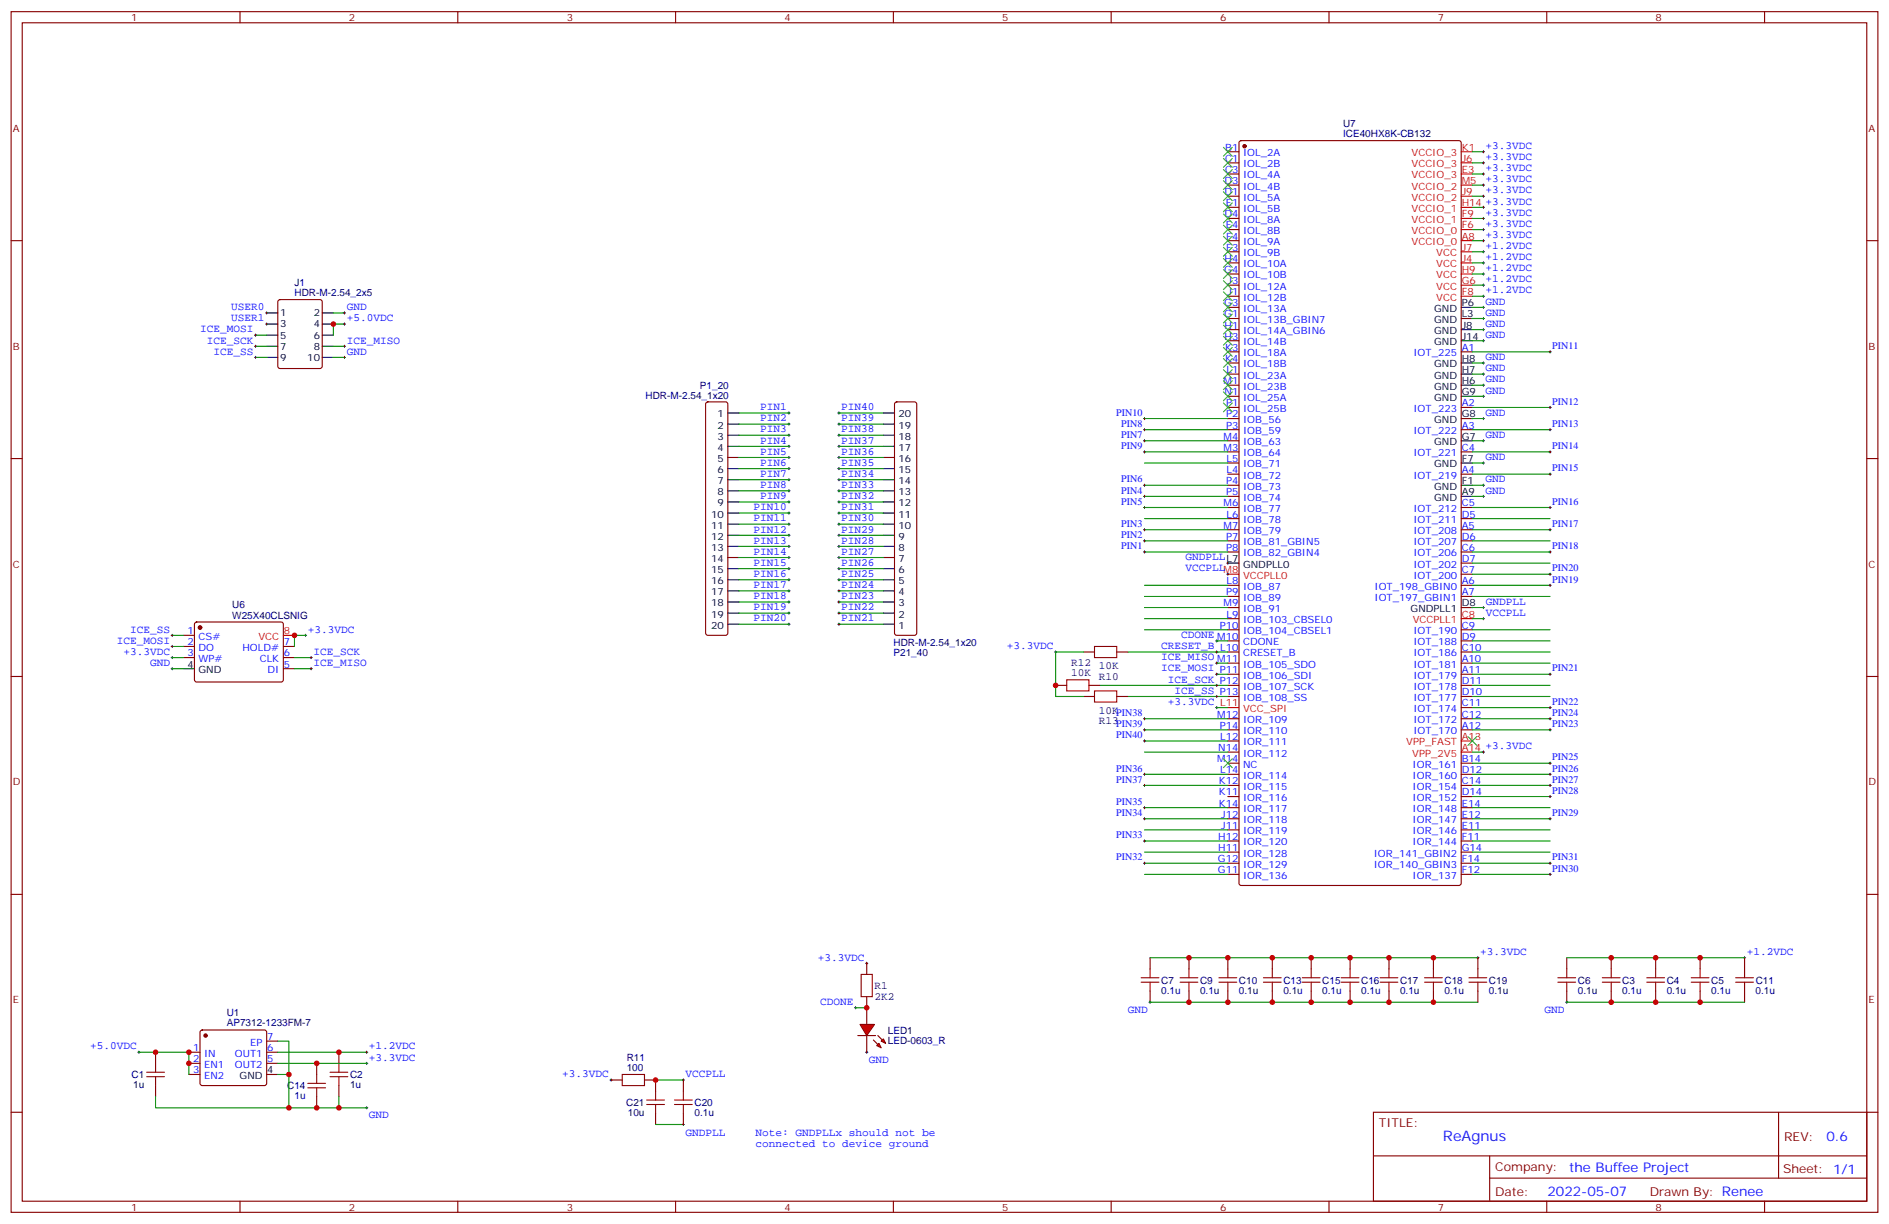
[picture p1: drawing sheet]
<svg xmlns="http://www.w3.org/2000/svg" width="600mm" height="388mm" viewBox="0 0 600 388" stroke-linecap="round" stroke-linejoin="round" font-family="sans-serif">
<g fill="none" stroke="#870000" stroke-width=".35">
<path d="M3.5 3.7h592.7v381h-592.7zM7.1 7.2h585.6v374h-585.6zM76.2 3.7v3.5M145.3 3.7v3.5M214.5 3.7v3.5M283.6 3.7v3.5M352.8 3.7v3.5M421.9 3.7v3.5M491.1 3.7v3.5M560.2 3.7v3.5M389.8 48.2h3.5M389.8 51.7h3.5"/>
<path d="M389.8 55.2h3.5M389.8 58.7h3.5M393.6 44.8l.5-.2h69.1l.6 .5 .1 235.2-.5 .6-69.3 .1-.7-.5-.1-235.2zM3.5 76.4h3.6M389.8 76.4h3.5M389.8 62.3h3.5M389.8 65.8h3.5M389.8 69.3h3.5M389.8 72.8h3.5M389.8 79.9h3.5M592.7 76.4h3.5M389.8 83.4h3.5"/>
<path d="M389.8 87h3.5M389.8 90.5h3.5M389.8 94h3.5M389.8 97.5h3.5M389.8 101.1h3.5M389.8 104.6h3.5M389.8 108.1h3.5M389.8 111.7h3.5M389.8 115.2h3.5M389.8 118.7h3.5M463.9 111.7h3.5M389.8 122.2h3.5"/>
<path d="M389.8 125.8h3.5M389.8 129.3h3.5M389.8 132.8h3.5M389.8 136.3h3.5M389.8 139.9h3.5M463.9 129.3h3.5M463.9 136.3h3.5M3.5 145.5h3.6M389.8 143.4h3.5M389.8 146.9h3.5M389.8 150.5h3.5M389.8 154h3.5"/>
<path d="M389.8 157.5h3.5M463.9 143.4h3.5M463.9 150.5h3.5M592.7 145.5h3.5M389.8 161h3.5M389.8 164.6h3.5M389.8 168.1h3.5M389.8 171.6h3.5M389.8 175.2h3.5M463.9 161h3.5M463.9 164.6h3.5M463.9 168.1h3.5"/>
<path d="M463.9 171.6h3.5M463.9 175.2h3.5M463.9 178.7h3.5M62 197.6l.4-.2h27.1l.5 .7-.1 17.9-.6 .4h-27.1l-.5-.7v-17.6zM389.8 185.7h3.5M389.8 189.3h3.5M389.8 192.8h3.5M389.8 196.3h3.5M389.8 199.8h3.5M463.9 185.7h3.5M463.9 189.3h3.5M463.9 199.8h3.5"/>
<path d="M463.9 182.2h3.5M3.5 214.7h3.6M58.2 201.6h3.5M58.2 205.1h3.5M58.2 208.7h3.5M90 205.1h3.5M90 208.7h3.5M90 212.2h3.5M335.1 217.5h3.6M344 206.9h3.5M345.7 217.5h3.5M354.5 206.9h3.6"/>
<path d="M389.8 203.4h3.5M389.8 206.9h3.5M389.8 210.4h3.5M389.8 214h3.5M389.8 217.5h3.5M463.9 203.4h3.5M463.9 206.9h3.5M463.9 210.4h3.5M463.9 214h3.5M463.9 217.5h3.5M592.7 214.7h3.5M344 221h3.5"/>
<path d="M354.5 221h3.6M389.8 221h3.5M389.8 228.1h3.5M389.8 231.6h3.5M389.8 235.1h3.5M389.8 238.7h3.5M463.9 221h3.5M463.9 228.1h3.5M463.9 231.6h3.5M463.9 224.5h3.5M389.8 242.2h3.5M389.8 245.7h3.5"/>
<path d="M389.8 249.2h3.5M389.8 252.8h3.5M389.8 256.3h3.5M389.8 259.8h3.5M463.9 242.2h3.5M463.9 245.7h3.5M463.9 249.2h3.5M463.9 252.8h3.5M463.9 256.3h3.5M463.9 259.8h3.5M389.8 263.3h3.5M389.8 266.9h3.5"/>
<path d="M389.8 270.4h3.5M389.8 273.9h3.5M389.8 277.5h3.5M463.9 263.3h3.5M463.9 266.9h3.5M463.9 270.4h3.5M463.9 273.9h3.5M463.9 277.5h3.5M3.5 283.8h3.6M592.7 283.8h3.5M275.2 305.7v3.5M275.2 316.3v3.5"/>
<path d="M365.1 303.9v3.5M365.1 314.5v3.5M377.5 303.9v3.5M377.5 314.5v3.5M389.8 303.9v3.5M389.8 314.5v3.5M403.9 303.9v3.5M403.9 314.5v3.5M416.3 303.9v3.5M416.3 314.5v3.5M428.6 303.9v3.5M428.6 314.5v3.5"/>
<path d="M441 303.9v3.5M441 314.5v3.5M455.1 303.9v3.5M455.1 314.5v3.5M469.2 303.9v3.5M469.2 314.5v3.5M497.4 303.9v3.5M497.4 314.5v3.5M511.5 303.9v3.5M511.5 314.5v3.5M525.6 303.9v3.5M525.6 314.5v3.5"/>
<path d="M539.8 303.9v3.5M539.8 314.5v3.5M553.9 303.9v3.5M553.9 314.5v3.5M49.4 333.9v3.5M60 333.9h3.5M60 337.4h3.5M63.7 327.1l.5-.3h19.8l.5 .3 .2 .5v16.2l-.3 .5-.4 .2h-19.8l-.5-.2-.2-.5v-16.2zM84.7 333.9h3.5M84.7 337.4h3.5M84.7 330.4h3.5M100.5 337.4v3.6"/>
<path d="M107.6 333.9v3.5M3.5 353h3.6M49.4 344.5v3.5M60 341h3.5M100.5 348v3.5M107.6 344.5v3.5M194 342.7h3.6M204.6 342.7h3.5v3.6M208.1 353.3v3.5M217 342.7v3.6M217 353.3v3.5M436 353h156.7v28.2h-156.7z"/>
<path d="M564.7 353v20.9M592.7 353h3.5M436.1 366.8h156.4M472.9 373.9h119.6M472.9 366.8v14.1M76.2 381.2v3.5M145.3 381.2v3.5M214.5 381.2v3.5M283.6 381.2v3.5M352.8 381.2v3.5M421.9 381.2v3.5M491.1 381.2v3.5"/>
<path d="M560.2 381.2v3.5"/>
</g>
<g fill="none" stroke="#a10000" stroke-width=".35">
<path d="M338.7 215.7h7v3.6h-7zM347.5 205.1h7v3.6h-7zM347.5 219.3h7v3.5h-7zM273.4 309.2h3.5v7.1h-3.5zM362.3 311.7h5.6M362.3 310.3h5.6M365.1 307.4v2.9M365.1 311.7v2.8M374.6 311.7h5.7M374.6 310.3h5.7M377.5 307.4v2.9M377.5 311.7v2.8"/>
<path d="M387 311.7h5.6M387 310.3h5.6M389.8 307.4v2.9M389.8 311.7v2.8M401.1 311.7h5.7M401.1 310.3h5.7M403.9 307.4v2.9M403.9 311.7v2.8M413.5 311.7h5.6M413.5 310.3h5.6M416.3 307.4v2.9M416.3 311.7v2.8"/>
<path d="M425.8 311.7h5.6M425.8 310.3h5.6M428.6 307.4v2.9M428.6 311.7v2.8M438.1 311.7h5.7M438.1 310.3h5.7M441 307.4v2.9M441 311.7v2.8M452.3 311.7h5.6M452.3 310.3h5.6M455.1 307.4v2.9M455.1 311.7v2.8"/>
<path d="M466.4 311.7h5.6M466.4 310.3h5.6M469.2 307.4v2.9M469.2 311.7v2.8M494.6 311.7h5.6M494.6 310.3h5.6M497.4 307.4v2.9M497.4 311.7v2.8M508.7 311.7h5.6M508.7 310.3h5.6M511.5 307.4v2.9M511.5 311.7v2.8"/>
<path d="M522.8 311.7h5.7M522.8 310.3h5.7M525.6 307.4v2.9M525.6 311.7v2.8M536.9 311.7h5.7M536.9 310.3h5.7M539.8 307.4v2.9M539.8 311.7v2.8M551 311.7h5.7M551 310.3h5.7M553.9 307.4v2.9M553.9 311.7v2.8"/>
<path d="M49.4 337.4v2.9M107.6 337.4v2.9M46.6 341.7h5.6M46.6 340.3h5.6M49.4 341.7v2.8M97.7 345.2h5.7M97.7 343.8h5.7M100.5 341v2.8M100.5 345.2v2.8M104.8 341.7h5.6M104.8 340.3h5.6M107.6 341.7v2.8"/>
<path d="M197.6 341h7v3.5h-7zM205.3 350.5h5.7M205.3 349.1h5.7M208.1 346.3v2.8M208.1 350.5v2.8M214.1 350.5h5.7M214.1 349.1h5.7M217 346.3v2.8M217 350.5v2.8"/>
</g>
<g fill="none" stroke="#000" stroke-width=".32">
<path d="M470.6 58.7h.7M470.6 55.2h.7M470.6 51.7h.7M470.6 48.2h.7M471 47.8v.7M471 51.3v.7M471 54.9v.7M471 58.4v.7M470.6 79.9h.7M470.6 72.8h.7M470.6 76.4h.7M470.6 69.3h.7"/>
<path d="M470.6 65.8h.7M470.6 62.3h.7M471 61.9v.7M471 65.4v.7M471 69v.7M471 72.5v.7M471 76v.7M471 79.6v.7M470.6 83.4h.7M470.6 87h.7M470.6 90.5h.7M470.6 94h.7"/>
<path d="M470.6 97.5h.7M471 83.1v.7M471 86.6v.7M471 90.1v.7M471 93.7v.7M471 97.2v.7M470.6 101.1h.7M470.6 108.1h.7M470.6 104.6h.7M470.6 118.7h.7M470.6 115.2h.7M471 100.7v.7"/>
<path d="M471 104.2v.8M471 107.8v.7M471 114.8v.7M471 118.4v.7M470.6 125.8h.7M470.6 122.2h.7M470.6 132.8h.7M470.6 139.9h.7M471 121.9v.7M471 125.4v.7M471 132.5v.7M471 139.5v.7"/>
<path d="M470.6 157.5h.7M470.6 154h.7M470.6 146.9h.7M471 146.6v.7M471 153.6v.7M471 157.2v.7M54.3 212.2h.7M54.3 208.7h.7M54.7 208.3v.7M54.7 211.8v.7M96.7 201.6h.7M97 201.3v.7"/>
<path d="M334.8 206.9h.7M335.1 206.6v.7M385.9 206.9h.7M385.9 203.4h.7M386.3 203v.7M386.3 206.6v.7M385.9 224.5h.7M386.3 224.2v.7M470.6 238.7h.7M471 238.3v.7M271.3 319.8h.7M271.6 319.4v.7"/>
<path d="M274.8 305.7h.7M275.2 305.3v.7M364.8 318h.7M365.1 317.7v.7M468.8 303.9h.7M469.2 303.6v.7M497.1 318h.7M497.4 317.7v.7M553.5 303.9h.7M553.9 303.6v.7M43.7 333.9h.7M44.1 333.6v.7"/>
<path d="M116.1 337.4h.7M116.1 333.9h.7M116.4 333.6v.7M116.4 337.1v.7M116.1 351.5h.7M116.4 351.2v.7M193.7 342.7h.7M194 342.4v.7M216.6 342.7h.7M216.6 356.8h.7M217 342.4v.7M217 356.5v.7"/>
</g>
<g fill="#870000" stroke="#870000" stroke-width=".35">
<circle cx="65.3" cy="328.6" r=".53"/>
<circle cx="63.5" cy="199.1" r=".53"/>
<circle cx="395.1" cy="46.4" r=".53"/>
</g>
<g fill="none" stroke="#000" stroke-width=".35">
<path d="M463.9 97.5h3.5M463.9 118.7h3.5M463.9 115.2h3.5M463.9 108.1h3.5M463.9 104.6h3.5M463.9 101.1h3.5M463.9 139.9h3.5M463.9 132.8h3.5M463.9 125.8h3.5M463.9 122.2h3.5M463.9 157.5h3.5M463.9 154h3.5"/>
<path d="M463.9 146.9h3.5M389.8 178.7h3.5M463.9 192.8h3.5M58.2 212.2h3.5M84.7 341h3.5"/>
</g>
<g fill="none" stroke="#008700" stroke-width=".35">
<path d="M467.4 58.7h3.6M467.4 55.2h3.6M467.4 51.7h3.6M467.4 48.2h3.6M467.4 79.9h3.6M467.4 76.4h3.6M467.4 72.8h3.6M467.4 69.3h3.6M467.4 65.8h3.6M467.4 62.3h3.6M467.4 97.5h3.6M467.4 94h3.6"/>
<path d="M467.4 90.5h3.6M467.4 87h3.6M467.4 83.4h3.6M467.4 118.7h3.6M467.4 115.2h3.6M467.4 108.1h3.6M467.4 104.6h3.6M467.4 101.1h3.6M467.4 111.7h24.7M363.4 139.9h26.4M363.4 132.8h26.4M363.4 136.3h26.4"/>
<path d="M467.4 139.9h3.6M467.4 132.8h3.6M467.4 125.8h3.6M467.4 122.2h3.6M467.4 129.3h24.7M363.4 157.5h26.4M363.4 154h26.4M363.4 146.9h26.4M363.4 143.4h26.4M467.4 157.5h3.6M467.4 154h3.6M467.4 146.9h3.6"/>
<path d="M467.4 150.5h24.7M467.4 143.4h24.7M363.4 168.1h26.4M363.4 161h26.4M363.4 175.2h26.4M363.4 164.6h26.4M363.4 171.6h26.4M467.4 168.1h24.7M467.4 161h24.7M467.4 175.2h24.7M467.4 164.6h24.7M467.4 171.6h24.7"/>
<path d="M467.4 178.7h24.7M363.4 199.8h26.4M363.4 185.7h26.4M363.4 189.3h26.4M363.4 196.3h26.4M363.4 192.8h26.4M467.4 182.2h24.7M467.4 199.8h24.7M467.4 185.7h24.7M467.4 189.3h24.7M54.7 212.2h3.5M54.7 201.6h3.5"/>
<path d="M54.7 205.1h3.5M54.7 208.7h3.5M93.5 212.2h5.3M93.5 208.7h5.3M97 201.6h-3.5v3.5M344 206.9h-8.9v14.1h8.9M349.2 217.5h40.6M358.1 206.9h31.7M386.3 210.4h3.5M386.3 214h3.5M467.4 210.4h24.7M467.4 203.4h24.7"/>
<path d="M467.4 206.9h24.7M467.4 217.5h24.7M358.1 221h31.7M363.4 238.7h26.4M363.4 231.6h26.4M363.4 228.1h26.4M363.4 235.1h26.4M386.3 224.5h3.5M467.4 238.7h3.6M467.4 231.6h24.7M467.4 224.5h24.7M467.4 228.1h24.7"/>
<path d="M467.4 221h24.7M363.4 249.2h26.4M363.4 245.7h26.4M363.4 259.8h26.4M363.4 256.3h26.4M467.4 242.2h24.7M467.4 249.2h24.7M467.4 245.7h24.7M467.4 252.8h24.7M467.4 259.8h24.7M467.4 256.3h24.7M363.4 263.3h26.4"/>
<path d="M363.4 266.9h26.4M363.4 277.5h26.4M363.4 270.4h26.4M363.4 273.9h26.4M467.4 263.3h24.7M467.4 266.9h24.7M467.4 277.5h24.7M467.4 270.4h24.7M467.4 273.9h24.7M271.6 319.8h3.6M365.1 318h104.1M365.1 303.9h104.1"/>
<path d="M497.4 318h56.5M497.4 303.9h56.5M44.1 333.9h15.9v7.1M88.2 333.9h28.2M88.2 330.4h3.5v21.1M88.2 337.4h28.2M49.4 348v3.5h58.2v-3.5M88.2 341h3.5M107.6 351.5h8.8M208.1 342.7h8.9M208.1 356.8h8.9"/>
</g>
<g fill="none" stroke="#f00" stroke-width=".35">
<path d="M463.9 58.7h3.5M463.9 55.2h3.5M463.9 51.7h3.5M463.9 48.2h3.5M463.9 79.9h3.5M463.9 76.4h3.5M463.9 72.8h3.5M463.9 69.3h3.5M463.9 65.8h3.5M463.9 62.3h3.5M463.9 94h3.5M463.9 90.5h3.5"/>
<path d="M463.9 87h3.5M463.9 83.4h3.5M389.8 182.2h3.5M463.9 196.3h3.5M90 201.6h3.5M389.8 224.5h3.5M463.9 238.7h3.5M463.9 235.1h3.5"/>
</g>
<path d="M466 233.7l2.8 2.8M468.8 233.7l-2.8 2.8M388.4 240.8l2.8 2.8M391.2 240.8l-2.8 2.8" fill="none" stroke="#3c3" stroke-width=".35"/>
<g fill="#f00" stroke="#870000" stroke-width=".35">
<path d="M273 325.1h4.6l-2.4 3.5z"/>
<path d="M272.3 328.6h5.7z"/>
</g>
<g fill="#870000" stroke="#870000" stroke-width=".35">
<path d="M278.7 328.6l1.4 1.4z"/>
<path d="M277.3 330l1.4 1.4z"/>
</g>
<g fill="#f00" stroke="#870000" stroke-width=".35">
<path d="M279.8 330.4l.7-.7 .7 1.4z"/>
<path d="M278.3 331.8l.7-.7 .8 1.4z"/>
</g>
<path d="M88.4 95.3l.5-.2h12.7l.7 .4v20.7l-.5 .7h-12.9l-.7-.4v-20.7zM224.2 127.7l.5-.2h5.7l.5 .2 .2 .5v72.7l-.3 .5-.4 .2h-5.7l-.5-.2-.2-.5v-72.7zM284.2 127.7l.5-.2h5.6l.5 .2 .2 .5v72.7l-.2 .5-.5 .2h-5.6l-.5-.2-.2-.5v-72.7zM275.2 319.8v5.3M275.2 328.6v5.3" fill="none" stroke="#870000" stroke-width=".35"/>
<g fill="none" stroke="#000" stroke-width=".32">
<path d="M84.3 99.3h.7M84.7 99v.7M109 99.3h.7M109.4 99v.7M80.8 106.4h.7M80.8 109.9h.7M80.8 113.4h.7M81.1 106v.7M81.1 109.5v.7M81.1 113.1v.7M84.3 102.8h.7M84.7 102.5v.7"/>
<path d="M109 109.9h.7M109 113.4h.7M109 102.8h.7M109.4 102.5v.7M109.4 109.5v.7M109.4 113.1v.7M491.8 111.7h.7M492.1 111.3v.7M250.1 131.1h.7M250.1 134.6h.7M250.1 138.1h.7M250.5 130.7v.7"/>
<path d="M250.5 134.2v.7M250.5 137.8v.7M266 131.1h.7M266 134.6h.7M266 138.1h.7M266.3 130.7v.7M266.3 134.2v.7M266.3 137.8v.7M363 139.9h.7M363 136.3h.7M363 132.8h.7M363.4 132.5v.7"/>
<path d="M363.4 136v.7M363.4 139.5v.7M491.8 136.3h.7M491.8 129.3h.7M492.1 128.9v.7M492.1 136v.7M250.1 141.6h.7M250.1 145.2h.7M250.1 148.7h.7M250.1 152.2h.7M250.1 155.8h.7M250.1 159.3h.7"/>
<path d="M250.5 141.3v.7M250.5 144.8v.7M250.5 148.3v.7M250.5 151.9v.7M250.5 155.4v.7M250.5 158.9v.7M266 141.6h.7M266 145.2h.7M266 148.7h.7M266 152.2h.7M266 155.8h.7M266 159.3h.7"/>
<path d="M266.3 141.3v.7M266.3 144.8v.7M266.3 148.3v.7M266.3 151.9v.7M266.3 155.4v.7M266.3 158.9v.7M363 157.5h.7M363 154h.7M363 143.4h.7M363.4 143.1v.7M363.4 153.6v.7M363.4 157.2v.7"/>
<path d="M491.8 143.4h.7M491.8 150.5h.7M492.1 143.1v.7M492.1 150.1v.7M250.1 162.8h.7M250.1 166.3h.7M250.1 169.9h.7M250.1 173.4h.7M250.1 176.9h.7M250.5 162.5v.7M250.5 166v.7M250.5 169.5v.7"/>
<path d="M250.5 173v.7M250.5 176.6v.7M266 162.8h.7M266 166.3h.7M266 169.9h.7M266 173.4h.7M266 176.9h.7M266.3 162.5v.7M266.3 166v.7M266.3 169.5v.7M266.3 173v.7M266.3 176.6v.7"/>
<path d="M363 175.2h.7M363 171.6h.7M363 168.1h.7M363 161h.7M363.4 160.7v.7M363.4 167.7v.8M363.4 171.3v.7M363.4 174.8v.7M389.5 178.7h.7M389.8 178.3v.7M491.8 175.2h.7M491.8 168.1h.7"/>
<path d="M491.8 161h.7M492.1 160.7v.7M492.1 167.7v.8M492.1 174.8v.7M250.1 180.4h.7M250.1 184h.7M250.1 187.5h.7M250.1 191h.7M250.1 194.6h.7M250.1 198.1h.7M250.5 180.1v.7M250.5 183.6v.7"/>
<path d="M250.5 187.1v.8M250.5 190.7v.7M250.5 194.2v.7M250.5 197.7v.7M266 180.4h.7M266 184h.7M266 187.5h.7M266 191h.7M266 194.6h.7M266 198.1h.7M266.3 180.1v.7M266.3 183.6v.7"/>
<path d="M266.3 187.1v.8M266.3 190.7v.7M266.3 194.2v.7M266.3 197.7v.7M389.5 182.2h.7M389.8 181.9v.7M470.6 196.3h.7M470.6 192.8h.7M471 192.4v.7M471 196v.7M491.8 182.2h.7M491.8 185.7h.7"/>
<path d="M492.1 181.9v.7M492.1 185.4v.7M54.3 201.6h.7M54.3 205.1h.7M54.7 201.3v.7M54.7 204.8v.7M98.4 208.7h.7M98.4 212.2h.7M98.8 208.3v.7M98.8 211.8v.7M385.9 214h.7M385.9 217.5h.7"/>
<path d="M385.9 210.4h.7M386.3 210.1v.7M386.3 213.6v.7M386.3 217.1v.7M491.8 214h.7M492.1 213.6v.7M363 231.6h.7M363 228.1h.7M363 235.1h.7M363.4 227.7v.7M363.4 231.2v.8M363.4 234.8v.7"/>
<path d="M385.9 221h.7M386.3 220.7v.7M491.8 224.5h.7M491.8 231.6h.7M491.8 228.1h.7M492.1 224.2v.7M492.1 227.7v.7M492.1 231.2v.8M363 245.7h.7M363 249.2h.7M363 259.8h.7M363 256.3h.7"/>
<path d="M363.4 245.4v.7M363.4 248.9v.7M363.4 255.9v.7M363.4 259.5v.7M491.8 242.2h.7M491.8 245.7h.7M491.8 249.2h.7M491.8 252.8h.7M491.8 259.8h.7M492.1 241.8v.7M492.1 245.4v.7M492.1 248.9v.7"/>
<path d="M492.1 252.4v.7M492.1 259.5v.7M363 273.9h.7M363 266.9h.7M363.4 266.5v.7M363.4 273.6v.7M491.8 277.5h.7M491.8 273.9h.7M492.1 273.6v.7M492.1 277.1v.7M274.8 333.9h.7M275.2 333.6v.7"/>
</g>
<g fill="none" stroke="#008700" stroke-width=".35">
<path d="M105.8 99.3h3.6M81.1 113.4h3.6M81.1 109.9h3.6M81.1 106.4h3.6M105.8 113.4h3.6M105.8 109.9h3.6M109.4 102.8h-3.6v3.6M234.6 131.1h15.9M234.6 134.6h15.9M234.6 138.1h15.9M266.3 131.1h14.2M266.3 134.6h14.2"/>
<path d="M266.3 138.1h14.2M467.4 136.3h24.7M234.6 141.6h15.9M234.6 145.2h15.9M234.6 148.7h15.9M234.6 152.2h15.9M234.6 155.8h15.9M234.6 159.3h15.9M266.3 141.6h14.2M266.3 145.2h14.2M266.3 148.7h14.2M266.3 152.2h14.2"/>
<path d="M266.3 155.8h14.2M266.3 159.3h14.2M234.6 162.8h15.9M234.6 166.3h15.9M234.6 169.9h15.9M234.6 173.4h15.9M234.6 176.9h15.9M266.3 162.8h14.2M266.3 166.3h14.2M266.3 169.9h14.2M266.3 173.4h14.2M266.3 176.9h14.2"/>
<path d="M234.6 180.4h15.9M234.6 184h15.9M234.6 198.1h15.9M234.6 194.6h15.9M234.6 191h15.9M234.6 187.5h15.9M266.3 180.4h14.2M266.3 184h14.2M266.3 198.1h14.2M266.3 194.6h14.2M266.3 191h14.2M266.3 187.5h14.2"/>
<path d="M467.4 192.8h3.6M467.4 196.3h3.6M386.3 203.4h3.5M467.4 214h24.7"/>
</g>
<g fill="none" stroke="#000" stroke-width=".35">
<path d="M84.7 99.3h3.5M102.3 99.3h3.5M84.7 102.8h3.5M84.7 106.4h3.5M84.7 109.9h3.5M84.7 113.4h3.5M102.3 102.8h3.5M102.3 106.4h3.5M102.3 109.9h3.5M102.3 113.4h3.5M231.1 131.1h3.5M231.1 134.6h3.5"/>
<path d="M231.1 138.1h3.5M280.5 131.1h3.5M280.5 134.6h3.5M280.5 138.1h3.5M231.1 141.6h3.5M231.1 145.2h3.5M231.1 148.7h3.5M231.1 152.2h3.5M231.1 155.8h3.5M231.1 159.3h3.5M280.5 141.6h3.5M280.5 145.2h3.5"/>
<path d="M280.5 148.7h3.5M280.5 152.2h3.5M280.5 155.8h3.5M280.5 159.3h3.5M231.1 162.8h3.5M231.1 166.3h3.5M231.1 169.9h3.5M231.1 173.4h3.5M231.1 176.9h3.5M280.5 162.8h3.5M280.5 166.3h3.5M280.5 169.9h3.5"/>
<path d="M280.5 173.4h3.5M280.5 176.9h3.5M231.1 180.4h3.5M231.1 184h3.5M231.1 187.5h3.5M231.1 191h3.5M231.1 194.6h3.5M231.1 198.1h3.5M280.5 180.4h3.5M280.5 184h3.5M280.5 187.5h3.5M280.5 191h3.5"/>
<path d="M280.5 194.6h3.5M280.5 198.1h3.5"/>
</g>
<g fill="none" stroke="#3c3" stroke-width=".35">
<path d="M388.4 46.7l2.8 2.9M388.4 50.3l2.8 2.8M388.4 53.8l2.8 2.8M388.4 57.3l2.8 2.8M391.2 46.7l-2.8 2.9M391.2 50.3l-2.8 2.8M391.2 53.8l-2.8 2.8M391.2 57.3l-2.8 2.8M388.4 60.9l2.8 2.8M388.4 64.4l2.8 2.8M388.4 67.9l2.8 2.8M388.4 71.4l2.8 2.9"/>
<path d="M388.4 75l2.8 2.8M388.4 78.5l2.8 2.8M391.2 60.9l-2.8 2.8M391.2 64.4l-2.8 2.8M391.2 67.9l-2.8 2.8M391.2 71.4l-2.8 2.9M391.2 75l-2.8 2.8M391.2 78.5l-2.8 2.8M388.4 82l2.8 2.8M388.4 85.5l2.8 2.9M388.4 89.1l2.8 2.8M388.4 92.6l2.8 2.8"/>
<path d="M388.4 96.1l2.8 2.9M388.4 99.7l2.8 2.8M391.2 82l-2.8 2.8M391.2 85.5l-2.8 2.9M391.2 89.1l-2.8 2.8M391.2 92.6l-2.8 2.8M391.2 96.1l-2.8 2.9M391.2 99.7l-2.8 2.8M388.4 103.2l2.8 2.8M388.4 106.7l2.8 2.8M388.4 110.2l2.8 2.9M388.4 113.8l2.8 2.8"/>
<path d="M388.4 117.3l2.8 2.8M391.2 103.2l-2.8 2.8M391.2 106.7l-2.8 2.8M391.2 110.2l-2.8 2.9M391.2 113.8l-2.8 2.8M391.2 117.3l-2.8 2.8M388.4 120.8l2.8 2.8M388.4 124.4l2.8 2.8M388.4 127.9l2.8 2.8M391.2 120.8l-2.8 2.8M391.2 124.4l-2.8 2.8M391.2 127.9l-2.8 2.8"/>
</g>
<g fill="#c00">
<circle cx="107.6" cy="333.9" r=".88"/>
<circle cx="100.5" cy="337.4" r=".88"/>
<circle cx="49.4" cy="333.9" r=".88"/>
<circle cx="100.5" cy="351.5" r=".88"/>
<circle cx="91.7" cy="351.5" r=".88"/>
<circle cx="91.7" cy="341" r=".88"/>
<circle cx="511.5" cy="318" r=".88"/>
<circle cx="525.6" cy="318" r=".88"/>
<circle cx="539.8" cy="318" r=".88"/>
<circle cx="511.5" cy="303.9" r=".88"/>
<circle cx="525.6" cy="303.9" r=".88"/>
<circle cx="539.8" cy="303.9" r=".88"/>
<circle cx="403.9" cy="303.9" r=".88"/>
<circle cx="416.3" cy="303.9" r=".88"/>
<circle cx="428.6" cy="303.9" r=".88"/>
<circle cx="441" cy="303.9" r=".88"/>
<circle cx="403.9" cy="318" r=".88"/>
<circle cx="416.3" cy="318" r=".88"/>
<circle cx="428.6" cy="318" r=".88"/>
<circle cx="441" cy="318" r=".88"/>
<circle cx="455.1" cy="303.9" r=".88"/>
<circle cx="455.1" cy="318" r=".88"/>
<circle cx="60" cy="333.9" r=".88"/>
<circle cx="60" cy="337.4" r=".88"/>
<circle cx="107.6" cy="351.5" r=".88"/>
<circle cx="93.5" cy="201.6" r=".88"/>
<circle cx="208.1" cy="342.7" r=".88"/>
<circle cx="335.1" cy="217.5" r=".88"/>
<circle cx="377.5" cy="318" r=".88"/>
<circle cx="389.8" cy="318" r=".88"/>
<circle cx="377.5" cy="303.9" r=".88"/>
<circle cx="389.8" cy="303.9" r=".88"/>
<circle cx="275.2" cy="319.8" r=".88"/>
<circle cx="105.8" cy="102.8" r=".88"/>
</g>
<text font-size="4.6" fill="#00f" x="458.1" y="362">ReAgnus</text>
<g font-size="4.2" fill="#00f">
<text x="579.8" y="362.2">0.6</text>
<text x="498.2" y="371.8">the Buffee Project</text>
<text x="491.3" y="379.6">2022-05-07</text>
</g>
<g font-size="3.9" fill="#800">
<text x="437.8" y="357.5">TITLE:</text>
<text x="566.4" y="362.2">REV:</text>
<text x="474.7" y="371.7">Company:</text>
<text x="566.1" y="372.4">Sheet: 1/1</text>
<text x="474.7" y="379.4">Date:</text>
<text x="523.7" y="379.5">Drawn By: Renee</text>
</g>
<g font-size="3.5" fill="#00f">
<text x="471.7" y="47.3">+3.3VDC</text>
<text x="471.7" y="50.8">+3.3VDC</text>
<text x="471.7" y="57.9">+3.3VDC</text>
<text x="471.7" y="54.3">+3.3VDC</text>
<text x="471.7" y="61.4">+3.3VDC</text>
<text x="471.7" y="72">+3.3VDC</text>
<text x="471.7" y="68.4">+3.3VDC</text>
<text x="471.7" y="75.5">+3.3VDC</text>
<text x="471.7" y="79">+1.2VDC</text>
<text x="471.7" y="82.6">+1.2VDC</text>
<text x="471.7" y="86.1">+1.2VDC</text>
<text x="471.7" y="89.6">+1.2VDC</text>
<text x="471.7" y="93.1">+1.2VDC</text>
<text x="73.4" y="98.4">USER0</text>
<text x="73.4" y="102">USER1</text>
<text x="110.1" y="102">+5.0VDC</text>
<text x="110.1" y="98.4">GND</text>
<text x="471.7" y="96.7">GND</text>
<text x="471.7" y="100.2">GND</text>
<text x="63.5" y="105.5">ICE_MOSI</text>
<text x="471.7" y="103.7">GND</text>
<text x="65.6" y="109">ICE_SCK</text>
<text x="67.7" y="112.5">ICE_SS</text>
<text x="110.1" y="109">ICE_MISO</text>
<text x="110.1" y="112.5">GND</text>
<text x="471.7" y="117.8">GND</text>
<text x="471.7" y="114.3">GND</text>
<text x="471.7" y="124.9">GND</text>
<text x="471.7" y="121.4">GND</text>
<text x="241.3" y="130.2">PIN1</text>
<text x="267.1" y="130.2">PIN40</text>
<text x="471.7" y="131.9">GND</text>
<text x="241.3" y="133.7">PIN2</text>
<text x="241.3" y="137.2">PIN3</text>
<text x="267.1" y="133.7">PIN39</text>
<text x="267.1" y="137.2">PIN38</text>
<text x="241.3" y="140.8">PIN4</text>
<text x="267.1" y="140.8">PIN37</text>
<text x="471.7" y="139">GND</text>
<text x="241.3" y="144.3">PIN5</text>
<text x="241.3" y="147.8">PIN6</text>
<text x="267.1" y="144.3">PIN36</text>
<text x="267.1" y="147.8">PIN35</text>
<text x="471.7" y="146">GND</text>
<text x="241.3" y="151.3">PIN7</text>
<text x="241.3" y="154.9">PIN8</text>
<text x="267.1" y="151.3">PIN34</text>
<text x="267.1" y="154.9">PIN33</text>
<text x="471.7" y="153.1">GND</text>
<text x="239.2" y="161.9">PIN10</text>
<text x="241.3" y="158.4">PIN9</text>
<text x="267.1" y="158.4">PIN32</text>
<text x="267.1" y="161.9">PIN31</text>
<text x="471.7" y="156.6">GND</text>
<text x="239.2" y="165.5">PIN11</text>
<text x="267.1" y="165.5">PIN30</text>
<text x="239.2" y="169">PIN12</text>
<text x="239.2" y="172.5">PIN13</text>
<text x="267.1" y="169">PIN29</text>
<text x="267.1" y="172.5">PIN28</text>
<text x="239.2" y="176">PIN14</text>
<text x="239.2" y="179.6">PIN15</text>
<text x="267.1" y="176">PIN27</text>
<text x="267.1" y="179.6">PIN26</text>
<text x="376.4" y="177.8">GNDPLLL7</text>
<text x="239.2" y="183.1">PIN16</text>
<text x="267.1" y="183.1">PIN25</text>
<text x="376.4" y="181.3">VCCPLLM8</text>
<text x="239.2" y="186.6">PIN17</text>
<text x="239.2" y="190.1">PIN18</text>
<text x="267.1" y="190.1">PIN23</text>
<text x="267.1" y="186.6">PIN24</text>
<text x="471.7" y="191.9">GNDPLL</text>
<text x="239.2" y="193.7">PIN19</text>
<text x="239.2" y="197.2">PIN20</text>
<text x="267.1" y="197.2">PIN21</text>
<text x="267.1" y="193.7">PIN22</text>
<text x="471.7" y="195.4">VCCPLL</text>
<text x="41.3" y="200.7">ICE_SS</text>
<text x="97.7" y="200.7">+3.3VDC</text>
<text x="375" y="202.5">CDONE M10</text>
<text x="37" y="204.3">ICE_MOSI</text>
<text x="39.2" y="207.8">+3.3VDC</text>
<text x="99.5" y="207.8">ICE_SCK</text>
<text x="319.6" y="206">+3.3VDC</text>
<text x="368.7" y="206">CRESET_B L10</text>
<text x="368.7" y="209.5">ICE_MISO M11</text>
<text x="47.6" y="211.3">GND</text>
<text x="99.5" y="211.3">ICE_MISO</text>
<text x="368.7" y="213.1">ICE_MOSI P11</text>
<text x="370.8" y="216.6">ICE_SCK P12</text>
<text x="372.9" y="220.1">ICE_SS P13</text>
<text x="370.8" y="223.7">+3.3VDC L11</text>
<text x="259.6" y="304.8">+3.3VDC</text>
<text x="469.9" y="303">+3.3VDC</text>
<text x="554.6" y="303">+1.2VDC</text>
<text x="260.3" y="318.9">CDONE</text>
<text x="358.1" y="321.4">GND</text>
<text x="490.4" y="321.4">GND</text>
<text x="28.6" y="333">+5.0VDC</text>
<text x="117.1" y="333">+1.2VDC</text>
<text x="117.1" y="336.5">+3.3VDC</text>
<text x="178.5" y="341.8">+3.3VDC</text>
<text x="217.7" y="341.9">VCCPLL</text>
<text x="275.9" y="337.3">GND</text>
<text x="117.1" y="354.9">GND</text>
<text x="217.7" y="360.4">GNDPLL</text>
<text x="239.9" y="360.4">Note: GNDPLLx should not be</text>
<text x="239.9" y="363.9">connected to device ground</text>
</g>
<g font-size="3.5" fill="#000080">
<text x="340.1" y="214.7">10K</text>
<text x="340.1" y="211.4">R12</text>
<text x="348.9" y="212.4">10K</text>
<text x="348.9" y="215.7">R10</text>
<text x="348.9" y="226.5">10KPIN38</text>
<text x="348.9" y="229.8">R13</text>
<text x="277.6" y="317.2">2K2</text>
<text x="277.6" y="313.9">R1</text>
</g>
<g font-size="3.2" fill="#800">
<text x="41.6" y="6.7">1</text>
<text x="110.8" y="6.7">2</text>
<text x="179.9" y="6.7">3</text>
<text x="249.1" y="6.7">4</text>
<text x="318.2" y="6.7">5</text>
<text x="387.3" y="6.7">6</text>
<text x="456.5" y="6.7">7</text>
<text x="525.6" y="6.7">8</text>
<text x="4.1" y="41.8">A</text>
<text x="593.2" y="41.8">A</text>
<text x="4.1" y="110.9">B</text>
<text x="593.2" y="110.9">B</text>
<text x="4.1" y="180.1">C</text>
<text x="593.2" y="180.1">C</text>
<text x="4.1" y="249.2">D</text>
<text x="593.2" y="249.2">D</text>
<text x="4.1" y="318.4">E</text>
<text x="593.2" y="318.4">E</text>
<text x="41.6" y="384.2">1</text>
<text x="110.8" y="384.2">2</text>
<text x="179.9" y="384.2">3</text>
<text x="249.1" y="384.2">4</text>
<text x="318.2" y="384.2">5</text>
<text x="387.3" y="384.2">6</text>
<text x="456.5" y="384.2">7</text>
<text x="525.6" y="384.2">8</text>
</g>
<g font-size="3.2" fill="#000080">
<text x="426.4" y="40.4">U7</text>
<text x="426.4" y="43.6">ICE40HX8K-CB132</text>
<text x="93.5" y="94">HDR-M-2.54_2x5</text>
<text x="93.5" y="90.8">J1</text>
<text x="222.2" y="123.3">P1_20</text>
<text x="204.9" y="126.5">HDR-M-2.54_1x20</text>
<text x="73.7" y="196.3">W25X40CLSNIG</text>
<text x="73.7" y="193.1">U6</text>
<text x="283.7" y="205.1">HDR-M-2.54_1x20</text>
<text x="283.7" y="208.3">P21_40</text>
<text x="368.7" y="315.3">0.1u</text>
<text x="368.7" y="312.1">C7</text>
<text x="381" y="315.3">0.1u</text>
<text x="381" y="312.1">C9</text>
<text x="393.3" y="315.3">0.1u</text>
<text x="393.4" y="312.1">C10</text>
<text x="407.5" y="315.3">0.1u</text>
<text x="407.5" y="312.1">C13</text>
<text x="419.8" y="315.3">0.1u</text>
<text x="419.8" y="312.1">C15</text>
<text x="432.2" y="315.3">0.1u</text>
<text x="432.2" y="312.1">C16</text>
<text x="444.5" y="315.3">0.1u</text>
<text x="444.5" y="312.1">C17</text>
<text x="458.6" y="315.3">0.1u</text>
<text x="458.6" y="312.1">C18</text>
<text x="472.7" y="315.3">0.1u</text>
<text x="472.7" y="312.1">C19</text>
<text x="500.9" y="315.3">0.1u</text>
<text x="500.9" y="312.1">C6</text>
<text x="515.1" y="315.3">0.1u</text>
<text x="515.1" y="312.1">C3</text>
<text x="529.2" y="315.3">0.1u</text>
<text x="529.2" y="312.1">C4</text>
<text x="543.3" y="315.3">0.1u</text>
<text x="543.3" y="312.1">C5</text>
<text x="557.4" y="315.3">0.1u</text>
<text x="557.4" y="312.1">C11</text>
<text x="72" y="322.4">U1</text>
<text x="72" y="325.6">AP7312-1233FM-7</text>
<text x="281.9" y="328">LED1</text>
<text x="281.9" y="331.2">LED-0603_R</text>
<text x="199" y="339.9">100</text>
<text x="199" y="336.7">R11</text>
<text x="41.8" y="342.1">C1</text>
<text x="42.3" y="345.3">1u</text>
<text x="91.2" y="345.6">C14</text>
<text x="111.1" y="345.3">1u</text>
<text x="111.1" y="342.1">C2</text>
<text x="93.5" y="348.8">1u</text>
<text x="198.8" y="350.9">C21</text>
<text x="220.5" y="350.9">C20</text>
<text x="199.3" y="354.1">10u</text>
<text x="220.5" y="354.1">0.1u</text>
</g>
<g font-size="3.2" fill="#00f">
<text x="389" y="47.8">B1</text>
<text x="388.9" y="51.3">C1</text>
<text x="394.7" y="49.6">IOL_2A</text>
<text x="394.7" y="53.1">IOL_2B</text>
<text x="388.7" y="58.4">D3</text>
<text x="388.9" y="54.9">C3</text>
<text x="394.7" y="56.6">IOL_4A</text>
<text x="388.7" y="61.9">D1</text>
<text x="389.1" y="65.4">E1</text>
<text x="394.7" y="60.1">IOL_4B</text>
<text x="394.7" y="63.7">IOL_5A</text>
<text x="388.7" y="69">D4</text>
<text x="394.7" y="67.2">IOL_5B</text>
<text x="394.7" y="70.7">IOL_8A</text>
<text x="389.1" y="72.5">E4</text>
<text x="389.3" y="76">F4</text>
<text x="394.7" y="74.3">IOL_8B</text>
<text x="394.7" y="77.8">IOL_9A</text>
<text x="388.8" y="83.1">H4</text>
<text x="389.3" y="79.6">F3</text>
<text x="394.7" y="81.3">IOL_9B</text>
<text x="388.7" y="86.6">G4</text>
<text x="394.7" y="84.8">IOL_10A</text>
<text x="394.7" y="88.4">IOL_10B</text>
<text x="389.7" y="90.1">J3</text>
<text x="389.7" y="93.7">J1</text>
<text x="394.7" y="91.9">IOL_12A</text>
<text x="394.7" y="95.4">IOL_12B</text>
<text x="388.7" y="97.2">G3</text>
<text x="388.7" y="100.7">G1</text>
<text x="394.7" y="99">IOL_13A</text>
<text x="388.8" y="104.2">H1</text>
<text x="388.8" y="107.8">H3</text>
<text x="394.7" y="102.5">IOL_13B_GBIN7</text>
<text x="394.7" y="106">IOL_14A_GBIN6</text>
<text x="389" y="111.3">K3</text>
<text x="394.7" y="109.5">IOL_14B</text>
<text x="394.7" y="113.1">IOL_18A</text>
<text x="448.7" y="113.1">IOT_225</text>
<text x="464.1" y="111.3">A1</text>
<text x="492.8" y="110.8">PIN11</text>
<text x="389" y="114.8">K4</text>
<text x="389.4" y="118.4">L1</text>
<text x="394.7" y="116.6">IOL_18B</text>
<text x="388.5" y="121.9">M1</text>
<text x="388.8" y="125.4">N1</text>
<text x="394.7" y="120.1">IOL_23A</text>
<text x="394.7" y="123.6">IOL_23B</text>
<text x="354.4" y="131.9">PIN10</text>
<text x="389.2" y="128.9">P1</text>
<text x="394.7" y="127.2">IOL_25A</text>
<text x="394.7" y="130.7">IOL_25B</text>
<text x="448.7" y="130.7">IOT_223</text>
<text x="464.1" y="128.9">A2</text>
<text x="492.8" y="128.4">PIN12</text>
<text x="356" y="135.5">PIN8</text>
<text x="389.2" y="132.5">P2</text>
<text x="389.2" y="136">P3</text>
<text x="394.7" y="134.2">IOB_56</text>
<text x="394.7" y="137.8">IOB_59</text>
<text x="448.7" y="137.8">IOT_222</text>
<text x="464.1" y="136">A3</text>
<text x="492.8" y="135.5">PIN13</text>
<text x="356" y="139">PIN7</text>
<text x="356" y="142.5">PIN9</text>
<text x="388.5" y="139.5">M4</text>
<text x="388.5" y="143.1">M3</text>
<text x="394.7" y="141.3">IOB_63</text>
<text x="464.1" y="143.1">C4</text>
<text x="492.8" y="142.5">PIN14</text>
<text x="389.4" y="146.6">L5</text>
<text x="394.7" y="144.8">IOB_64</text>
<text x="394.7" y="148.3">IOB_71</text>
<text x="448.7" y="144.8">IOT_221</text>
<text x="492.8" y="149.6">PIN15</text>
<text x="356" y="153.1">PIN6</text>
<text x="389.2" y="153.6">P4</text>
<text x="389.4" y="150.1">L4</text>
<text x="394.7" y="151.9">IOB_72</text>
<text x="394.7" y="155.4">IOB_73</text>
<text x="448.7" y="151.9">IOT_219</text>
<text x="464.1" y="150.1">A4</text>
<text x="356" y="156.6">PIN4</text>
<text x="356" y="160.2">PIN5</text>
<text x="388.5" y="160.7">M6</text>
<text x="389.2" y="157.2">P5</text>
<text x="394.7" y="158.9">IOB_74</text>
<text x="464.1" y="160.7">C5</text>
<text x="492.8" y="160.2">PIN16</text>
<text x="356" y="167.2">PIN3</text>
<text x="388.5" y="167.7">M7</text>
<text x="389.4" y="164.2">L6</text>
<text x="394.7" y="162.5">IOB_77</text>
<text x="394.7" y="166">IOB_78</text>
<text x="448.7" y="166">IOT_211</text>
<text x="448.7" y="162.5">IOT_212</text>
<text x="464.1" y="167.7">A5</text>
<text x="464.1" y="164.2">D5</text>
<text x="492.8" y="167.2">PIN17</text>
<text x="356" y="170.7">PIN2</text>
<text x="389.2" y="171.3">P7</text>
<text x="394.7" y="169.5">IOB_79</text>
<text x="394.7" y="173">IOB_81_GBIN5</text>
<text x="448.7" y="173">IOT_207</text>
<text x="448.7" y="169.5">IOT_208</text>
<text x="464.1" y="171.3">D6</text>
<text x="356" y="174.3">PIN1</text>
<text x="389.2" y="174.8">P8</text>
<text x="394.7" y="176.6">IOB_82_GBIN4</text>
<text x="448.7" y="176.6">IOT_206</text>
<text x="464.1" y="178.3">D7</text>
<text x="464.1" y="174.8">C6</text>
<text x="492.8" y="174.3">PIN18</text>
<text x="389.4" y="185.4">L8</text>
<text x="448.7" y="183.6">IOT_200</text>
<text x="448.7" y="180.1">IOT_202</text>
<text x="464.1" y="185.4">A6</text>
<text x="464.1" y="181.9">C7</text>
<text x="492.8" y="184.9">PIN19</text>
<text x="492.8" y="181.3">PIN20</text>
<text x="389.2" y="188.9">P9</text>
<text x="394.7" y="187.1">IOB_87</text>
<text x="394.7" y="190.7">IOB_89</text>
<text x="436.4" y="190.7">IOT_197_GBIN1</text>
<text x="436.4" y="187.1">IOT_198_GBIN0</text>
<text x="464.1" y="188.9">A7</text>
<text x="388.5" y="192.4">M9</text>
<text x="389.4" y="196">L9</text>
<text x="394.7" y="194.2">IOB_91</text>
<text x="394.7" y="197.7">IOB_103_CBSEL0</text>
<text x="59.5" y="201.3">1</text>
<text x="63" y="203">CS#</text>
<text x="387.2" y="199.5">P10</text>
<text x="394.7" y="201.3">IOB_104_CBSEL1</text>
<text x="448.7" y="201.3">IOT_190</text>
<text x="464.1" y="203">D9</text>
<text x="464.1" y="199.5">C9</text>
<text x="59.5" y="204.8">2</text>
<text x="59.5" y="208.3">3</text>
<text x="63" y="206.6">DO</text>
<text x="77" y="206.6">HOLD#</text>
<text x="90.1" y="208.3">6</text>
<text x="90.1" y="204.8">7</text>
<text x="394.7" y="204.8">CDONE</text>
<text x="394.7" y="208.3">CRESET_B</text>
<text x="448.7" y="208.3">IOT_186</text>
<text x="448.7" y="204.8">IOT_188</text>
<text x="464.1" y="206.6">C10</text>
<text x="63" y="210.1">WP#</text>
<text x="82.5" y="210.1">CLK</text>
<text x="84.9" y="213.6">DI</text>
<text x="90.1" y="211.8">5</text>
<text x="394.7" y="211.8">IOB_105_SDO</text>
<text x="394.7" y="215.4">IOB_106_SDI</text>
<text x="448.7" y="215.4">IOT_179</text>
<text x="448.7" y="211.8">IOT_181</text>
<text x="464.1" y="213.6">A11</text>
<text x="464.1" y="210.1">A10</text>
<text x="492.8" y="213.1">PIN21</text>
<text x="394.7" y="218.9">IOB_107_SCK</text>
<text x="448.7" y="218.9">IOT_178</text>
<text x="464.1" y="220.7">D10</text>
<text x="464.1" y="217.1">D11</text>
<text x="386.5" y="227.7">M12</text>
<text x="394.7" y="222.4">IOB_108_SS</text>
<text x="448.7" y="226">IOT_174</text>
<text x="448.7" y="222.4">IOT_177</text>
<text x="464.1" y="227.7">C12</text>
<text x="464.1" y="224.2">C11</text>
<text x="492.8" y="223.7">PIN22</text>
<text x="492.8" y="227.2">PIN24</text>
<text x="354.4" y="230.7">PIN39</text>
<text x="387.2" y="231.2">P14</text>
<text x="394.7" y="229.5">IOR_109</text>
<text x="394.7" y="233">IOR_110</text>
<text x="448.7" y="233">IOT_170</text>
<text x="448.7" y="229.5">IOT_172</text>
<text x="464.1" y="231.2">A12</text>
<text x="492.8" y="230.7">PIN23</text>
<text x="354.4" y="234.2">PIN40</text>
<text x="386.8" y="238.3">N14</text>
<text x="387.4" y="234.8">L12</text>
<text x="394.7" y="236.5">IOR_111</text>
<text x="354.4" y="244.8">PIN36</text>
<text x="386.5" y="241.8">M14</text>
<text x="387.4" y="245.4">L14</text>
<text x="394.7" y="240.1">IOR_112</text>
<text x="394.7" y="243.6">NC</text>
<text x="448.5" y="243.6">IOR_161</text>
<text x="464.1" y="245.4">D12</text>
<text x="464.1" y="241.8">B14</text>
<text x="492.8" y="241.3">PIN25</text>
<text x="492.8" y="244.8">PIN26</text>
<text x="354.4" y="248.4">PIN37</text>
<text x="386.9" y="248.9">K12</text>
<text x="394.7" y="247.1">IOR_114</text>
<text x="394.7" y="250.6">IOR_115</text>
<text x="448.5" y="250.6">IOR_154</text>
<text x="448.5" y="247.1">IOR_160</text>
<text x="464.1" y="248.9">C14</text>
<text x="492.8" y="248.4">PIN27</text>
<text x="492.8" y="251.9">PIN28</text>
<text x="354.4" y="255.4">PIN35</text>
<text x="386.9" y="252.4">K11</text>
<text x="386.9" y="255.9">K14</text>
<text x="394.7" y="254.2">IOR_116</text>
<text x="394.7" y="257.7">IOR_117</text>
<text x="448.5" y="257.7">IOR_148</text>
<text x="448.5" y="254.2">IOR_152</text>
<text x="464.1" y="255.9">E14</text>
<text x="464.1" y="252.4">D14</text>
<text x="354.4" y="258.9">PIN34</text>
<text x="387.7" y="259.5">J12</text>
<text x="387.7" y="263">J11</text>
<text x="394.7" y="261.2">IOR_118</text>
<text x="448.5" y="261.2">IOR_147</text>
<text x="464.1" y="263">E11</text>
<text x="464.1" y="259.5">E12</text>
<text x="492.8" y="258.9">PIN29</text>
<text x="354.4" y="266">PIN33</text>
<text x="386.8" y="266.5">H12</text>
<text x="394.7" y="264.8">IOR_119</text>
<text x="394.7" y="268.3">IOR_120</text>
<text x="448.5" y="268.3">IOR_144</text>
<text x="448.5" y="264.8">IOR_146</text>
<text x="464.1" y="266.5">F11</text>
<text x="354.4" y="273">PIN32</text>
<text x="386.7" y="273.6">G12</text>
<text x="386.8" y="270.1">H11</text>
<text x="394.7" y="271.8">IOR_128</text>
<text x="394.7" y="275.3">IOR_129</text>
<text x="436.1" y="275.3">IOR_140_GBIN3</text>
<text x="436.1" y="271.8">IOR_141_GBIN2</text>
<text x="464.1" y="273.6">F14</text>
<text x="464.1" y="270.1">G14</text>
<text x="492.8" y="273">PIN31</text>
<text x="386.7" y="277.1">G11</text>
<text x="394.7" y="278.9">IOR_136</text>
<text x="448.5" y="278.9">IOR_137</text>
<text x="464.1" y="277.1">F12</text>
<text x="492.8" y="276.6">PIN30</text>
<text x="61.3" y="333.6">1</text>
<text x="64.8" y="335.3">IN</text>
<text x="74.6" y="335.3">OUT1</text>
<text x="79.4" y="331.8">EP</text>
<text x="84.8" y="333.6">6</text>
<text x="84.8" y="330">7</text>
<text x="61.3" y="337.1">2</text>
<text x="61.3" y="340.6">3</text>
<text x="64.8" y="338.8">EN1</text>
<text x="74.6" y="338.8">OUT2</text>
<text x="84.8" y="337.1">5</text>
<text x="64.8" y="342.4">EN2</text>
</g>
<g font-size="3.2" fill="#f00">
<text x="464.1" y="47.8">K1</text>
<text x="448.1" y="53.1">VCCIO_3</text>
<text x="448.1" y="49.6">VCCIO_3</text>
<text x="464.1" y="51.3">J6</text>
<text x="448.1" y="56.6">VCCIO_3</text>
<text x="464.1" y="58.4">M5</text>
<text x="464.1" y="54.9">E3</text>
<text x="448.1" y="63.7">VCCIO_2</text>
<text x="448.1" y="60.1">VCCIO_2</text>
<text x="464.1" y="65.4">H14 +3.3VDC</text>
<text x="464.1" y="61.9">J9</text>
<text x="448.1" y="70.7">VCCIO_1</text>
<text x="448.1" y="67.2">VCCIO_1</text>
<text x="464.1" y="69">F9</text>
<text x="448.1" y="77.8">VCCIO_0</text>
<text x="448.1" y="74.3">VCCIO_0</text>
<text x="464.1" y="76">A8</text>
<text x="464.1" y="72.5">F6</text>
<text x="456" y="81.3">VCC</text>
<text x="464.1" y="83.1">J4</text>
<text x="464.1" y="79.6">J7</text>
<text x="456" y="88.4">VCC</text>
<text x="456" y="84.8">VCC</text>
<text x="464.1" y="86.6">H9</text>
<text x="456" y="95.4">VCC</text>
<text x="456" y="91.9">VCC</text>
<text x="464.1" y="93.7">F8</text>
<text x="464.1" y="90.1">G6</text>
<text x="394.7" y="183.6">VCCPLL0</text>
<text x="448.5" y="197.7">VCCPLL1</text>
<text x="464.1" y="196">C8</text>
<text x="82.1" y="203">VCC</text>
<text x="90.1" y="201.3">8</text>
<text x="394.7" y="226">VCC_SPI</text>
<text x="446.5" y="236.5">VPP_FAST</text>
<text x="464.1" y="238.3">A14 +3.3VDC</text>
<text x="464.1" y="234.8">A13</text>
<text x="448.4" y="240.1">VPP_2V5</text>
</g>
<g font-size="3.2">
<text x="88.9" y="100.4">1</text>
<text x="99.6" y="100.4">2</text>
<text x="455.3" y="99">GND</text>
<text x="464.1" y="100.7">L3</text>
<text x="464.1" y="97.2">P6</text>
<text x="88.9" y="103.9">3</text>
<text x="88.9" y="107.4">5</text>
<text x="99.6" y="103.9">4</text>
<text x="99.6" y="107.4">6</text>
<text x="455.3" y="106">GND</text>
<text x="455.3" y="102.5">GND</text>
<text x="464.1" y="107.8">J14 GND</text>
<text x="464.1" y="104.2">J8</text>
<text x="88.9" y="110.9">7</text>
<text x="99.6" y="110.9">8</text>
<text x="455.3" y="109.5">GND</text>
<text x="88.9" y="114.5">9</text>
<text x="97.6" y="114.5">10</text>
<text x="455.3" y="116.6">GND</text>
<text x="464.1" y="118.4">H7</text>
<text x="464.1" y="114.8">H8</text>
<text x="455.3" y="123.6">GND</text>
<text x="455.3" y="120.1">GND</text>
<text x="464.1" y="125.4">G9</text>
<text x="464.1" y="121.9">H6</text>
<text x="455.3" y="127.2">GND</text>
<text x="227.7" y="132.5">1</text>
<text x="227.7" y="136">2</text>
<text x="285.3" y="136">19</text>
<text x="285.3" y="132.5">20</text>
<text x="455.3" y="134.2">GND</text>
<text x="464.1" y="132.5">G8</text>
<text x="227.7" y="139.5">3</text>
<text x="227.7" y="143.1">4</text>
<text x="285.3" y="143.1">17</text>
<text x="285.3" y="139.5">18</text>
<text x="455.3" y="141.3">GND</text>
<text x="464.1" y="139.5">G7</text>
<text x="227.7" y="146.6">5</text>
<text x="285.3" y="146.6">16</text>
<text x="455.3" y="148.3">GND</text>
<text x="464.1" y="146.6">F7</text>
<text x="227.7" y="150.1">6</text>
<text x="227.7" y="153.6">7</text>
<text x="285.3" y="153.6">14</text>
<text x="285.3" y="150.1">15</text>
<text x="455.3" y="155.4">GND</text>
<text x="464.1" y="153.6">F1</text>
<text x="227.7" y="157.2">8</text>
<text x="227.7" y="160.7">9</text>
<text x="285.3" y="160.7">12</text>
<text x="285.3" y="157.2">13</text>
<text x="455.3" y="158.9">GND</text>
<text x="464.1" y="157.2">A9</text>
<text x="225.7" y="164.2">10</text>
<text x="225.7" y="167.7">11</text>
<text x="285.3" y="167.7">10</text>
<text x="285.3" y="164.2">11</text>
<text x="225.7" y="171.3">12</text>
<text x="285.3" y="171.3">9</text>
<text x="225.7" y="174.8">13</text>
<text x="225.7" y="178.3">14</text>
<text x="285.3" y="178.3">7</text>
<text x="285.3" y="174.8">8</text>
<text x="225.7" y="181.9">15</text>
<text x="225.7" y="185.4">16</text>
<text x="285.3" y="185.4">5</text>
<text x="285.3" y="181.9">6</text>
<text x="394.7" y="180.1">GNDPLL0</text>
<text x="225.7" y="188.9">17</text>
<text x="285.3" y="188.9">4</text>
<text x="225.7" y="192.4">18</text>
<text x="225.7" y="196">19</text>
<text x="285.3" y="196">2</text>
<text x="285.3" y="192.4">3</text>
<text x="447.9" y="194.2">GNDPLL1</text>
<text x="464.1" y="192.4">D8</text>
<text x="225.7" y="199.5">20</text>
<text x="285.3" y="199.5">1</text>
<text x="59.5" y="211.8">4</text>
<text x="63" y="213.6">GND</text>
<text x="84.8" y="340.6">4</text>
<text x="76.1" y="342.4">GND</text>
</g>
</svg>
